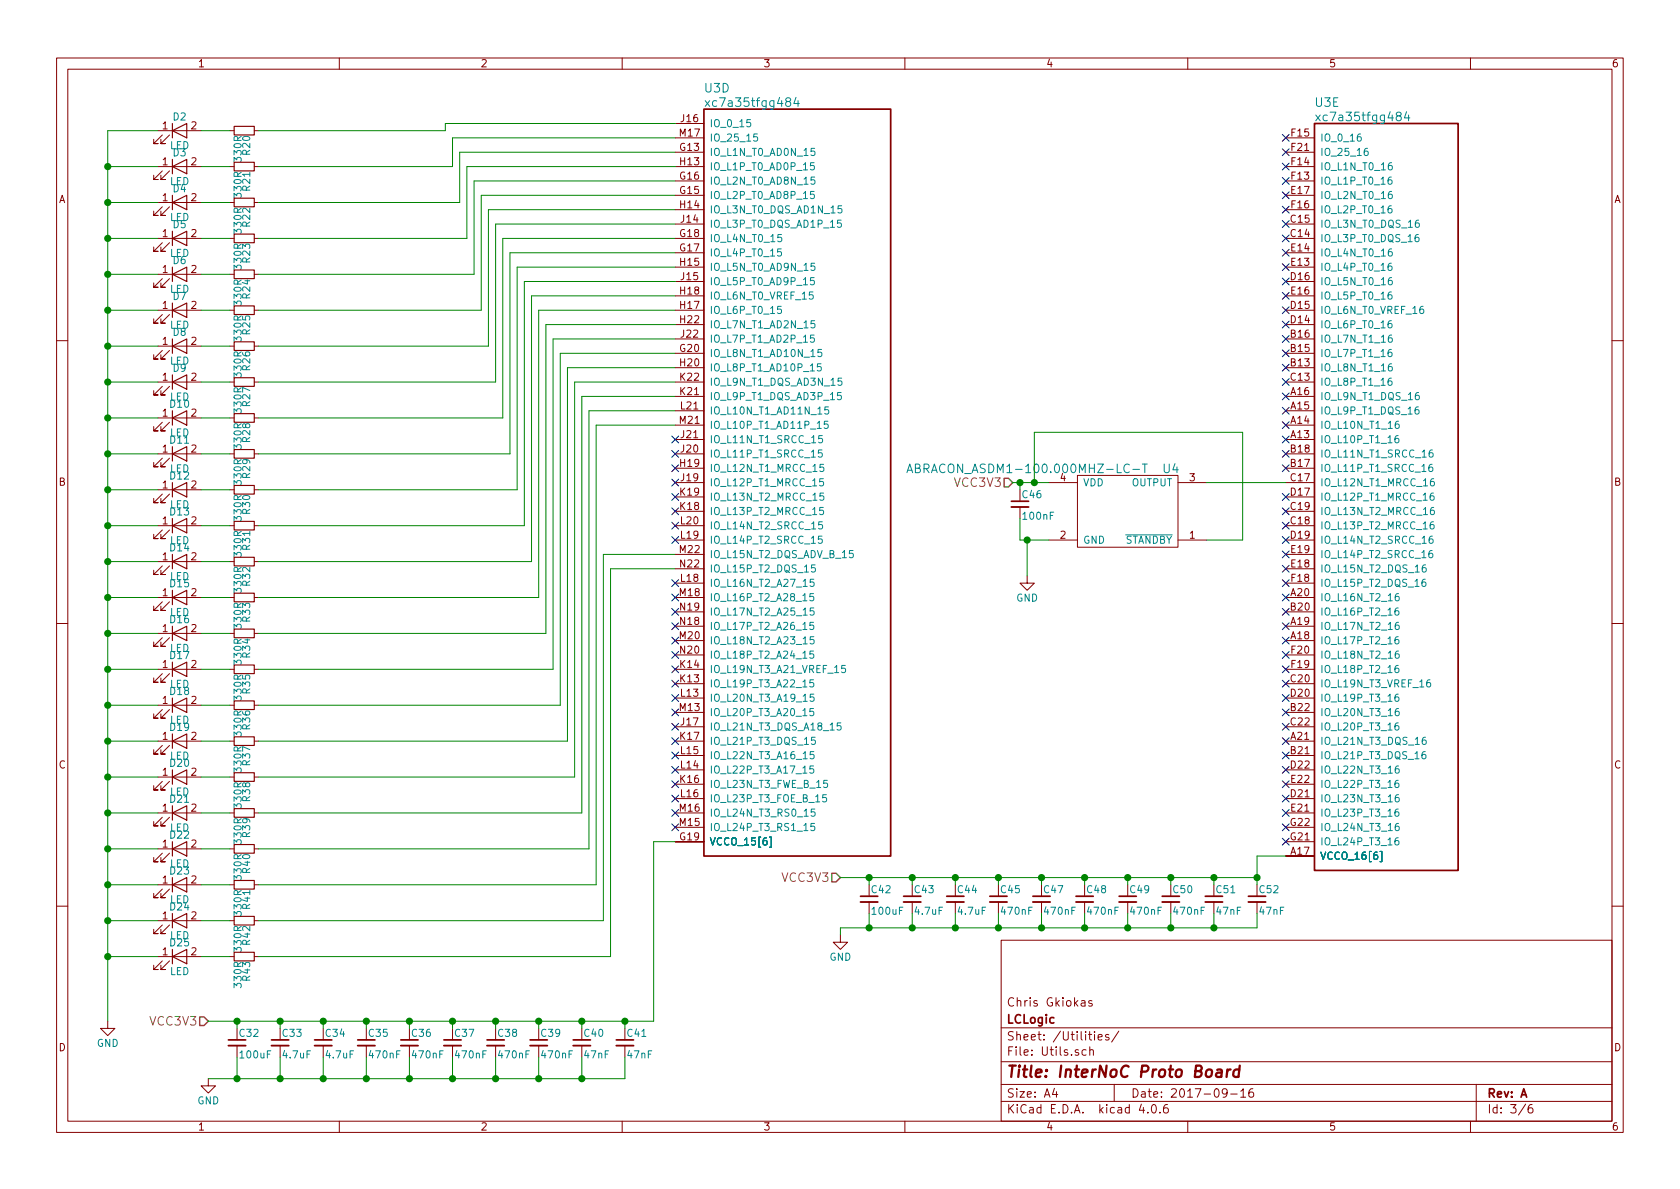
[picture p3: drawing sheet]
<svg xmlns="http://www.w3.org/2000/svg" width="297mm" height="210mm" viewBox="0 0 297 210" stroke-linecap="round" stroke-linejoin="round" font-family="sans-serif">
<g fill="none" stroke="#840000" stroke-width=".18">
<path d="M10 10.3h277v189.9h-277zM12 12.2h273v186.1h-273zM60 10.3v1.9M110 10.3v1.9M160 10.3v1.9M210 10.3v1.9M260 10.3v1.9M27.9 29.5h7.7M27.9 23.1h7.7M27.9 35.8h7.7M28.7 23.9l-1.5 1.5h.7h-.7v-.8M28.7 30.2l-1.5 1.5h.7h-.7v-.7"/>
<path d="M28.7 36.6l-1.5 1.5h.7h-.7v-.8M30 23.9l-1.6 1.5h.8h-.8v-.8M30 30.2l-1.6 1.5h.8h-.8v-.7M30 36.6l-1.6 1.5h.8h-.8v-.8M40.6 29.5h.8M40.6 23.1h.8M40.6 35.8h.8M45 29.5h.7M45 23.1h.7M45 35.8h.7M119.4 26.9h5.1M119.4 29.5h5.1"/>
<path d="M119.4 37.1h5.1M119.4 39.6h5.1M119.4 34.5h5.1M119.4 32h5.1M119.4 21.8h5.1M119.4 24.4h5.1M227.3 26.9h5.1M227.3 29.5h5.1M227.3 37.1h5.1M227.3 39.6h5.1M227.3 34.5h5.1M227.3 32h5.1"/>
<path d="M227.3 24.4h5.1M27.9 54.9h7.7M27.9 42.2h7.7M27.9 48.5h7.7M28.7 42.9l-1.5 1.5h.7h-.7v-.7M28.7 49.3l-1.5 1.5h.7h-.7v-.8M28.7 55.6l-1.5 1.5h.7h-.7v-.7M30 42.9l-1.6 1.5h.8h-.8v-.7M30 49.3l-1.6 1.5h.8h-.8v-.8M30 55.6l-1.6 1.5h.8h-.8v-.7M40.6 54.9h.8M40.6 42.2h.8"/>
<path d="M40.6 48.5h.8M45 54.9h.7M45 42.2h.7M45 48.5h.7M119.4 57.4h5.1M119.4 59.9h5.1M119.4 47.2h5.1M119.4 49.8h5.1M119.4 44.7h5.1M119.4 54.9h5.1M119.4 42.2h5.1M119.4 52.3h5.1"/>
<path d="M227.3 57.4h5.1M227.3 59.9h5.1M227.3 47.2h5.1M227.3 49.8h5.1M227.3 44.7h5.1M227.3 54.9h5.1M227.3 42.2h5.1M227.3 52.3h5.1M10 60.2h2M27.9 67.6h7.7M27.9 61.2h7.7M27.9 73.9h7.7"/>
<path d="M28.7 62l-1.5 1.5h.7h-.7v-.8M28.7 68.3l-1.5 1.5h.7h-.7v-.7M28.7 74.7l-1.5 1.5h.7h-.7v-.8M30 62l-1.6 1.5h.8h-.8v-.8M30 68.3l-1.6 1.5h.8h-.8v-.7M30 74.7l-1.6 1.5h.8h-.8v-.8M40.6 67.6h.8M40.6 61.2h.8M40.6 73.9h.8M45 67.6h.7M45 61.2h.7M45 73.9h.7"/>
<path d="M119.4 62.5h5.1M119.4 65h5.1M119.4 77.7h5.1M119.4 70.1h5.1M119.4 72.6h5.1M119.4 75.2h5.1M119.4 67.6h5.1M227.3 62.5h5.1M227.3 65h5.1M227.3 77.7h5.1M227.3 70.1h5.1M227.3 72.6h5.1"/>
<path d="M227.3 75.2h5.1M227.3 67.6h5.1M285 60.2h2M27.9 80.3h7.7M27.9 93h7.7M27.9 86.6h7.7M27.9 99.3h7.7M28.7 81l-1.5 1.5h.7h-.7v-.7M28.7 87.4l-1.5 1.5h.7h-.7v-.8M28.7 93.7l-1.5 1.5h.7h-.7v-.7M30 81l-1.6 1.5h.8h-.8v-.7M30 87.4l-1.6 1.5h.8h-.8v-.8"/>
<path d="M30 93.7l-1.6 1.5h.8h-.8v-.7M40.6 80.3h.8M40.6 93h.8M40.6 86.6h.8M40.6 99.3h.8M45 80.3h.7M45 93h.7M45 86.6h.7M45 99.3h.7M119.4 80.3h5.1M119.4 93h5.1M119.4 98h5.1"/>
<path d="M119.4 90.4h5.1M119.4 82.8h5.1M119.4 85.3h5.1M119.4 87.9h5.1M119.4 95.5h5.1M180.3 89.7v2M185.4 85.3h5.1M185.4 95.5h5.1M190.5 84.1h17.8v12.7h-17.8zM208.3 85.3h5.1M208.3 95.5h5.1M227.3 80.3h5.1"/>
<path d="M227.3 93h5.1M227.3 98h5.1M227.3 90.4h5.1M227.3 82.8h5.1M227.3 85.3h5.1M227.3 87.9h5.1M227.3 95.5h5.1M10 110.3h2M27.9 118.4h7.7M27.9 105.7h7.7M27.9 112h7.7M28.7 100.1l-1.5 1.5h.7h-.7v-.8"/>
<path d="M28.7 106.4l-1.5 1.5h.7h-.7v-.7M28.7 112.8l-1.5 1.5h.7h-.7v-.8M28.7 119.1l-1.5 1.5h.7h-.7v-.7M30 100.1l-1.6 1.5h.8h-.8v-.8M30 106.4l-1.6 1.5h.8h-.8v-.7M30 112.8l-1.6 1.5h.8h-.8v-.8M30 119.1l-1.6 1.5h.8h-.8v-.7M40.6 118.4h.8M40.6 105.7h.8M40.6 112h.8M45 118.4h.7M45 105.7h.7"/>
<path d="M45 112h.7M119.4 113.3h5.1M119.4 115.8h5.1M119.4 100.6h5.1M119.4 118.4h5.1M119.4 103.1h5.1M119.4 105.7h5.1M119.4 110.7h5.1M119.4 108.2h5.1M181.6 101.8v1.3h1.3l-1.3 1.3-1.3-1.3h1.3M227.3 113.3h5.1M227.3 115.8h5.1"/>
<path d="M227.3 100.6h5.1M227.3 118.4h5.1M227.3 103.1h5.1M227.3 105.7h5.1M227.3 110.7h5.1M227.3 108.2h5.1M285 110.3h2M27.9 131.1h7.7M27.9 124.7h7.7M27.9 137.4h7.7M28.7 125.5l-1.5 1.5h.7h-.7v-.8M28.7 131.8l-1.5 1.5h.7h-.7v-.7"/>
<path d="M28.7 138.2l-1.5 1.5h.7h-.7v-.8M30 125.5l-1.6 1.5h.8h-.8v-.8M30 131.8l-1.6 1.5h.8h-.8v-.7M30 138.2l-1.6 1.5h.8h-.8v-.8M40.6 131.1h.8M40.6 124.7h.8M40.6 137.4h.8M45 131.1h.7M45 124.7h.7M45 137.4h.7M119.4 120.9h5.1M119.4 123.4h5.1"/>
<path d="M119.4 126h5.1M119.4 136.1h5.1M119.4 133.6h5.1M119.4 138.7h5.1M119.4 128.5h5.1M119.4 131.1h5.1M227.3 120.9h5.1M227.3 123.4h5.1M227.3 126h5.1M227.3 136.1h5.1M227.3 133.6h5.1M227.3 138.7h5.1"/>
<path d="M227.3 128.5h5.1M227.3 131.1h5.1M27.9 143.8h7.7M27.9 150.1h7.7M27.9 156.5h7.7M28.7 144.5l-1.5 1.5h.7h-.7v-.7M28.7 150.9l-1.5 1.5h.7h-.7v-.8M28.7 157.2l-1.5 1.5h.7h-.7v-.7M30 144.5l-1.6 1.5h.8h-.8v-.7M30 150.9l-1.6 1.5h.8h-.8v-.8M30 157.2l-1.6 1.5h.8h-.8v-.7M40.6 143.8h.8"/>
<path d="M40.6 150.1h.8M40.6 156.5h.8M45 143.8h.7M45 150.1h.7M45 156.5h.7M119.4 148.8h5.1M119.4 146.3h5.1M119.4 141.2h5.1M119.4 143.8h5.1M153.7 159.5v2M161.3 159.5v2M168.9 159.5v2"/>
<path d="M176.5 159.5v2M184.1 159.5v2M191.8 159.5v2M199.4 159.5v2M207 159.5v2M214.6 159.5v2M222.2 159.5v2M227.3 148.8h5.1M227.3 146.3h5.1M227.3 141.2h5.1M227.3 143.8h5.1M227.3 151.4h5.1"/>
<path d="M10 160.2h2M27.9 162.8h7.7M27.9 169.2h7.7M28.7 163.6l-1.5 1.5h.7h-.7v-.8M28.7 169.9l-1.5 1.5h.7h-.7v-.7M30 163.6l-1.6 1.5h.8h-.8v-.8M30 169.9l-1.6 1.5h.8h-.8v-.7M40.6 162.8h.8M40.6 169.2h.8M45 162.8h.7M45 169.2h.7M148.6 165.3v1.3h1.3l-1.3 1.3-1.3-1.3h1.3"/>
<path d="M177 166.3h108v32h-108zM191.2 177h.6v.9M191.8 177.3l-.4 .1-.3 .2 .3 .3 .4-.1M193.1 177a.37 .37 0 0 0-.6 .1l.1 .3 .5 .1v.1l-.2 .3-.4-.1M285 160.2h2M19 180.6v1.3h1.3l-1.3 1.2-1.2-1.2h1.2M36.8 190.7v1.3h1.3l-1.3 1.3-1.2-1.3h1.2M41.9 184.9v2M49.5 184.9v2M57.1 184.9v2M60 198.3v1.9M64.8 184.9v2"/>
<path d="M72.4 184.9v2M80 184.9v2M87.6 184.9v2M95.2 184.9v2M102.9 184.9v2M110 198.3v1.9M110.5 184.9v2M160 198.3v1.9M177 194.8h108M177 191.8h108M177 187.8h108M177 181.8h108"/>
<path d="M186.4 192.5l-.3 1h.9M186.8 193v1M192 185.7l-.4-.1-.3 .3 .1 .6 .2 .1 .4-.1M192.7 185.7l.2-.1 .4 .1v.9M192.7 185.1v1.5M193.5 182.4v.2M193.5 182.9v1M194.2 183.4l.7-.1-.1-.3-.4-.1-.2 .2v.7h.6M196 183a.37 .37 0 0 0-.5 .1v.3l.5 .1 .1 .1-.2 .3-.4-.1M197 191.8v3M197.8 182.3l-1.3 2M201.8 195.2l-.4 1.1h1"/>
<path d="M202.9 196.7v.1M203.8 195.4l.1-.1a.81 .81 0 0 1 .6 .6 .81 .81 0 0 1-.3 .8l-.1 .1a.8 .8 0 0 1-.6-.6 .8 .8 0 0 1 .3-.8zM205.1 196.7v.1M206.4 195.3a.59 .59 0 0 0-.7 .7l.1 .7 .2 .1 .5-.1 .1-.5-.2-.2-.4-.1-.3 .3M210 198.3v1.9M217 193.2l-.3 .3h-.3l-.3-.3v-.4l.2-.2 .4-.1 .2 .2a1.19 1.19 0 0 1-.2 1.2l-.4 .1M217.6 193.5h1.1M219.4 193l.4-.5v1.5M219.4 194h.8M221.5 192.5a.59 .59 0 0 0-.7 .7l.1 .7 .2 .1 .5-.1 .1-.5-.2-.2-.4-.1-.3 .3M260 198.3v1.9M261 191.8v6.5"/>
<path d="M269.7 195.2l-1.2 2M270.9 195.3a.59 .59 0 0 0-.7 .7l.1 .7 .2 .1 .5-.1v-.5l-.1-.2-.4-.1-.3 .3"/>
</g>
<path d="M215.2 189.2h.8l-.1 1.2M216 189.6l-.7 .1a.4 .4 0 0 0-.3 .3 .4 .4 0 0 0 .2 .4l.7-.1M217 189.1l-.1 1.3M217.6 189.1a.54 .54 0 0 0-.6 .4M219.1 189.2a.7 .7 0 0 0-1 .3v.8l.3 .1 .6-.1M219.2 188.4l-.2 2" fill="none" stroke="#840000" stroke-width=".41"/>
<g fill="none" stroke="#840000" stroke-width=".3">
<path d="M124.5 19.3h33v132.1h-33zM232.4 21.8h25.4v132.1h-25.4zM178.8 88.6h3.1M152.1 158.5h3.1M159.8 158.5h3M167.4 158.5h3M175 158.5h3.1M182.6 158.5h3.1M190.2 158.5h3.1M197.9 158.5h3M205.5 158.5h3M213.1 158.5h3.1"/>
<path d="M220.7 158.5h3.1M40.4 183.9h3M48 183.9h3.1M55.6 183.9h3.1M63.2 183.9h3.1M70.9 183.9h3M78.5 183.9h3M86.1 183.9h3.1M93.7 183.9h3.1M101.3 183.9h3.1M109 183.9h3"/>
</g>
<g fill="none" stroke="#008484" stroke-width=".18">
<path d="M124.7 17.8l.8 1M125.5 17.8l-.8 1M140.7 17.2l-.3 1.1h.9M141.1 17.8v1M248.7 19.8l-.4 1h1M133.9 23.7h-.6l-.1 .6 .2-.1 .5 .1v.5l-.2 .2-.5-.2M143.9 28.8h-.6v.6l.2-.1 .4 .1v.5l-.1 .1-.5-.1M143.9 33.9h-.6v.5l.2-.1 .4 .1v.6l-.1 .1-.5-.1M144 26.2h-.6v.6l.2-.1 .4 .1v.6l-.1 .1-.5-.1M144 31.3h-.6v.6l.2-.1 .4 .1v.6l-.1 .1-.5-.1M148.7 38.9h-.6v.6l.1-.1 .5 .1v.6l-.2 .1-.4-.1M148.8 36.4h-.6v.6l.1-.1 .5 .1v.5l-.2 .2-.4-.2"/>
<path d="M232.6 20.3l.8 1.1M233.4 20.3l-.8 1.1M241.8 26.2a.47 .47 0 0 0-.6 .6l.1 .6 .4 .1 .2-.1v-.5l-.1-.1-.4-.1-.2 .2M246 31.3a.47 .47 0 0 0-.6 .5l.1 .7 .4 .1 .2-.1v-.5l-.1-.2h-.4l-.2 .2M246 36.4a.47 .47 0 0 0-.6 .5l.1 .7 .4 .1 .2-.2v-.4l-.1-.2h-.4l-.2 .2M246 28.8a.47 .47 0 0 0-.5 .5l.1 .7h.3l.2-.1 .1-.4-.2-.2h-.3l-.2 .2M246 33.9a.47 .47 0 0 0-.5 .5l.1 .6 .3 .1 .2-.1 .1-.4-.2-.2-.3-.1-.2 .3M249 20.3v1.1M250.8 38.9a.47 .47 0 0 0-.6 .6l.1 .6 .4 .1 .2-.1 .1-.5-.2-.1-.3-.1-.3 .2M138.1 44h-.6v.6l.1-.1 .5 .1v.6l-.2 .1-.4-.1M138.1 54.2h-.6v.6l.1-.1 .5 .1v.5l-.2 .1-.4-.1M138.2 41.5h-.6l-.1 .6 .2-.1 .5 .1v.5l-.2 .1-.5-.1"/>
<path d="M143.9 59.3h-.6v.5l.2-.1 .4 .1v.6l-.1 .1-.5-.1M143.9 49.1h-.6v.6l.2-.1 .4 .1v.5l-.1 .2-.5-.2M144 56.7h-.6v.6l.2-.1 .4 .1v.6l-.1 .1-.5-.1M144 46.6h-.6v.5l.2-.1 .4 .1v.6l-.1 .1-.5-.1M246 46.6a.47 .47 0 0 0-.6 .5l.1 .6 .4 .1 .2-.1v-.4l-.1-.2-.4-.1-.2 .3M246 56.7a.47 .47 0 0 0-.6 .5l.1 .7 .4 .1 .2-.1v-.5l-.1-.2h-.4l-.2 .2M246 51.6a.47 .47 0 0 0-.6 .6l.1 .6 .4 .1 .2-.1v-.5l-.1-.1-.4-.1-.2 .2M246 44a.47 .47 0 0 0-.5 .5l.1 .7 .3 .1 .2-.1 .1-.5-.2-.2h-.3l-.2 .2M246 59.3a.47 .47 0 0 0-.5 .5l.1 .6 .3 .1 .2-.1 .1-.4-.2-.2-.3-.1-.2 .3M246 49.1a.47 .47 0 0 0-.5 .5l.1 .7 .3 .1 .2-.2 .1-.4-.2-.2h-.3l-.2 .2M250.8 41.5a.47 .47 0 0 0-.6 .5l.1 .7h.4l.2-.1v-.4l-.1-.2h-.4l-.2 .2M145.2 64.3h-.6l-.1 .6 .2-.1 .5 .1v.6l-.2 .1-.5-.1"/>
<path d="M145.3 61.8h-.6l-.1 .6 .2-.1 .5 .1v.5l-.2 .2-.5-.2M145.3 79.6h-.6v.6l.2-.1 .4 .1v.5l-.1 .1-.5-.1M145.4 77h-.6l-.1 .6 .2-.1 .5 .1v.6l-.2 .1-.5-.1M146.4 74.5h-.6l-.1 .6 .2-.1 .5 .1v.5l-.2 .2-.5-.2M146.5 72h-.6l-.1 .5 .2-.1 .5 .1v.6l-.2 .1-.5-.1M148.7 69.4h-.6v.6l.1-.1 .5 .1v.6l-.2 .1-.4-.1M148.8 66.9h-.6v.6l.1-.1 .5 .1v.5l-.2 .1-.4-.1M246 66.9a.47 .47 0 0 0-.6 .5l.1 .7h.4l.2-.1v-.4l-.1-.2h-.4l-.2 .2M246 61.8a.47 .47 0 0 0-.6 .5l.1 .7 .4 .1 .2-.2v-.4l-.1-.2h-.4l-.2 .2M246 64.3a.47 .47 0 0 0-.5 .6l.1 .6 .3 .1 .2-.1 .1-.5-.2-.1-.3-.1-.2 .2M247.2 77a.47 .47 0 0 0-.6 .6l.1 .6 .4 .1 .2-.1v-.5l-.1-.1-.3-.1-.3 .2M247.3 74.5a.47 .47 0 0 0-.6 .5l.1 .7 .4 .1 .1-.2 .1-.4-.1-.2h-.4l-.2 .2"/>
<path d="M250.8 72a.47 .47 0 0 0-.6 .5l.1 .6 .4 .1 .2-.1v-.4l-.1-.2-.4-.1-.2 .3M250.8 69.4a.47 .47 0 0 0-.6 .5l.1 .7 .4 .1 .2-.1 .1-.5-.2-.2h-.3l-.3 .2M253.3 79.6a.47 .47 0 0 0-.6 .5l.1 .7h.4l.1-.1 .1-.4-.1-.2h-.4l-.2 .2M144.1 99.9h-.6v.6l.1-.1 .5 .1v.5l-.2 .2-.4-.2M145.3 94.8h-.6v.6l.2-.1 .4 .1v.6l-.1 .1-.5-.1M145.4 92.3h-.6l-.1 .6 .2-.1 .5 .1v.5l-.2 .1-.5-.1M145.6 89.7h-.6l-.1 .6 .2-.1 .5 .1v.6l-.2 .1-.5-.1M145.6 84.7h-.6l-.1 .5 .2-.1 .5 .1v.6l-.2 .1-.5-.1M145.6 82.1h-.6v.6l.1-.1 .5 .1v.6l-.2 .1-.4-.1M145.6 87.2h-.6v.6l.1-.1 .5 .1v.5l-.2 .2-.4-.2M150.8 97.4h-.6v.5l.1-.1 .5 .1v.6l-.2 .1-.4-.1M160.4 83.6l.5-1.5 .5 1.5"/>
<path d="M160.5 83.2h.7M161.8 82.8l.7-.1 .2-.2-.1-.3-.2-.1h-.6v1.5h.6l.3-.2v-.3l-.3-.3M199 94.6h8.3M200.3 83h1.2M202 82.1h.8M202.4 82.1v1.5M252 99.9a.47 .47 0 0 0-.5 .5l.1 .7 .3 .1 .2-.2 .1-.4-.2-.2h-.3l-.2 .2M253.2 82.1a.47 .47 0 0 0-.6 .5l.1 .7 .4 .1 .2-.1v-.5l-.1-.2h-.3l-.3 .2M253.2 97.4a.47 .47 0 0 0-.6 .5l.1 .6 .4 .1 .2-.1v-.4l-.1-.2-.3-.1-.3 .3M253.3 94.8a.47 .47 0 0 0-.6 .5l.1 .7 .4 .1 .1-.1 .1-.5-.1-.2h-.4l-.2 .2M253.4 87.2a.47 .47 0 0 0-.5 .5l.1 .7 .3 .1 .2-.2 .1-.4-.2-.2h-.3l-.2 .2M253.4 92.3a.47 .47 0 0 0-.5 .5l.1 .7h.3l.2-.1 .1-.4-.2-.2h-.3l-.2 .2"/>
<path d="M253.5 84.7a.47 .47 0 0 0-.6 .5l.1 .6 .4 .1 .2-.1v-.4l-.1-.2-.4-.1-.2 .3M253.5 89.7a.47 .47 0 0 0-.6 .6l.1 .6 .4 .1 .2-.1v-.5l-.1-.1-.4-.1-.2 .2M143.8 115.1h-.6v.6l.2-.1 .4 .1v.6l-.1 .1-.5-.1M143.8 105h-.6v.6l.2-.1 .4 .1v.5l-.1 .1-.5-.1M143.8 110.1h-.6v.5l.2-.1 .4 .1v.6l-.1 .1-.5-.1M143.9 112.6h-.6l-.1 .6 .2-.1 .5 .1v.5l-.2 .2-.5-.2M143.9 102.4h-.6l-.1 .6 .2-.1 .5 .1v.6l-.2 .1-.5-.1M143.9 107.5h-.6l-.1 .6 .2-.1 .5 .1v.6l-.2 .1-.5-.1M149.5 117.7h-.7v.6l.2-.1 .5 .1v.5l-.2 .1-.5-.1M247.2 107.5a.47 .47 0 0 0-.6 .5l.1 .7 .4 .1 .2-.1v-.5l-.1-.2h-.3l-.3 .2M247.2 112.6a.47 .47 0 0 0-.6 .5l.1 .7 .4 .1 .2-.2v-.4l-.1-.2h-.3l-.3 .2M247.2 117.7a.47 .47 0 0 0-.6 .5l.1 .7h.4l.2-.1v-.4l-.1-.2h-.3l-.3 .2"/>
<path d="M247.3 105a.47 .47 0 0 0-.6 .5l.1 .7h.4l.1-.1 .1-.4-.1-.2h-.4l-.2 .2M247.3 115.1a.47 .47 0 0 0-.6 .6l.1 .6 .4 .1 .1-.1 .1-.5-.1-.1-.4-.1-.2 .2M247.3 110.1a.47 .47 0 0 0-.6 .5l.1 .6 .4 .1 .1-.1 .1-.4-.1-.2-.4-.1-.2 .3M252 102.4a.47 .47 0 0 0-.6 .6l.1 .6 .4 .1 .2-.1v-.5l-.1-.1-.4-.1-.2 .2M143.8 120.2h-.6v.6l.2-.1 .4 .1v.6l-.1 .1-.5-.1M143.8 125.3h-.6v.6l.2-.1 .4 .1v.5l-.1 .2-.5-.2M143.8 135.5h-.6v.5l.2-.1 .4 .1v.6l-.1 .1-.5-.1M143.9 122.8h-.6l-.1 .5 .2-.1 .5 .1v.6l-.2 .1-.5-.1M143.9 132.9h-.6l-.1 .6 .2-.1 .5 .1v.6l-.2 .1-.5-.1M144.1 130.4h-.6v.6l.1-.1 .5 .1v.5l-.2 .1-.4-.1M146.3 138h-.6l-.1 .6 .2-.1 .5 .1v.5l-.2 .2-.5-.2M148.7 127.8h-.6l-.1 .6 .2-.1 .5 .1v.6l-.2 .1-.5-.1"/>
<path d="M247.2 122.8a.47 .47 0 0 0-.6 .5l.1 .6 .4 .1 .2-.1v-.4l-.1-.2-.3-.1-.3 .3M247.2 127.8a.47 .47 0 0 0-.6 .6l.1 .6 .4 .1 .2-.1v-.5l-.1-.1-.3-.1-.3 .2M247.2 138a.47 .47 0 0 0-.6 .5l.1 .7 .4 .1 .2-.2v-.4l-.1-.2h-.3l-.3 .2M247.3 125.3a.47 .47 0 0 0-.6 .5l.1 .7 .4 .1 .1-.2 .1-.4-.1-.2h-.4l-.2 .2M247.3 135.5a.47 .47 0 0 0-.6 .5l.1 .6 .4 .1 .1-.1 .1-.4-.1-.2-.4-.1-.2 .3M252 132.9a.47 .47 0 0 0-.6 .5l.1 .7 .4 .1 .2-.1v-.5l-.1-.2h-.4l-.2 .2M252 130.4a.47 .47 0 0 0-.5 .5l.1 .7h.3l.2-.1 .1-.4-.2-.2h-.3l-.2 .2M252.8 120.2a.47 .47 0 0 0-.6 .5l.1 .7 .4 .1 .2-.1 .1-.5-.2-.2h-.3l-.3 .2M136.1 148h.3v1.8h-.3M144 145.6h-.6v.6l.1-.1 .5 .1v.6l-.2 .1-.4-.1M144.1 143.1h-.6l-.1 .6 .2-.1 .5 .1v.5l-.2 .1-.5-.1M146.1 140.5h-.6l-.1 .6 .2-.1 .5 .1v.6l-.2 .1-.5-.1"/>
<path d="M244 150.6h.3v1.8h-.3M247.2 143.1a.47 .47 0 0 0-.6 .5l.1 .7h.4l.2-.1v-.4l-.1-.2h-.3l-.3 .2M247.2 148.2a.47 .47 0 0 0-.6 .5l.1 .6 .4 .1 .2-.1v-.4l-.1-.2-.3-.1-.3 .3M247.3 140.5a.47 .47 0 0 0-.6 .6l.1 .6 .4 .1 .1-.1 .1-.5-.1-.1-.4-.1-.2 .2M247.3 145.6a.47 .47 0 0 0-.6 .5l.1 .7 .4 .1 .1-.1 .1-.5-.1-.2h-.4l-.2 .2"/>
</g>
<g fill="none" stroke="#008400" stroke-width=".18">
<path d="M19 29.5h8.9M19 35.8h8.9M27.9 23.1h-8.9v157.5M35.6 23.1h5M35.6 29.5h5M35.6 35.8h5M119.4 21.8h-40.7v1.3h-33M119.4 24.4h-39.4v5.1h-34.3M119.4 29.5h-36.9v12.7h-36.8M119.4 26.9h-38.1v8.9h-35.6M119.4 32h-35.6v16.5h-38.1M119.4 34.5h-34.3v20.4h-39.4"/>
<path d="M119.4 37.1h-33v24.1h-40.7M119.4 39.6h-31.8v28h-41.9M19 42.2h8.9M19 48.5h8.9M19 54.9h8.9M35.6 42.2h5M35.6 48.5h5M35.6 54.9h5M119.4 42.2h-30.5v31.7h-43.2M119.4 54.9h-24.2v50.8h-49.5M119.4 44.7h-29.2v35.6h-44.5M119.4 47.2h-28v39.4h-45.7"/>
<path d="M119.4 49.8h-26.7v43.2h-47M119.4 52.3h-25.4v47h-48.3M119.4 57.4h-22.9v54.6h-50.8M119.4 59.9h-21.6v58.5h-52.1M19 61.2h8.9M19 67.6h8.9M19 73.9h8.9M35.6 61.2h5M35.6 67.6h5M35.6 73.9h5M119.4 67.6h-17.8v69.8h-55.9M119.4 62.5h-20.3v62.2h-53.4"/>
<path d="M119.4 65h-19.1v66.1h-54.6M119.4 70.1h-16.5v73.7h-57.2M119.4 72.6h-15.3v77.5h-58.4M119.4 75.2h-14v81.3h-59.7M19 80.3h8.9M19 86.6h8.9M19 93h8.9M19 99.3h8.9M35.6 80.3h5M35.6 86.6h5M35.6 93h5M35.6 99.3h5"/>
<path d="M119.4 98h-12.7v64.8h-61M179.1 85.3h6.3M180.3 91.7v3.8h5.1M180.3 85.3v1.3M181.6 95.5v6.3M182.9 85.3v-8.9h36.8v19.1h-6.3M213.4 85.3h13.9M19 105.7h8.9M19 112h8.9M19 118.4h8.9M35.6 105.7h5M35.6 112h5"/>
<path d="M35.6 118.4h5M119.4 100.6h-11.5v68.6h-62.2M19 124.7h8.9M19 131.1h8.9M19 137.4h8.9M35.6 124.7h5M35.6 131.1h5M35.6 137.4h5M19 143.8h8.9M19 150.1h8.9M19 156.5h8.9M35.6 143.8h5"/>
<path d="M35.6 150.1h5M35.6 156.5h5M119.4 148.8h-3.8v31.8h-78.8M148.6 155.2h73.6M153.7 155.2v1.3M161.3 155.2v1.3M168.9 155.2v1.3M176.5 155.2v1.3M184.1 155.2v1.3M191.8 155.2v1.3M199.4 155.2v1.3M207 155.2v1.3"/>
<path d="M214.6 155.2v1.3M227.3 151.4h-5.1v5.1M19 162.8h8.9M19 169.2h8.9M35.6 162.8h5M35.6 169.2h5M153.7 161.5v2.6M161.3 161.5v2.6M168.9 161.5v2.6M176.5 161.5v2.6M184.1 161.5v2.6M191.8 161.5v2.6"/>
<path d="M199.4 161.5v2.6M207 161.5v2.6M214.6 161.5v2.6M222.2 161.5v2.6h-73.6v1.2M41.9 180.6v1.3M41.9 186.9v3.8M49.5 180.6v1.3M49.5 186.9v3.8M57.1 180.6v1.3M57.1 186.9v3.8M64.8 180.6v1.3M64.8 186.9v3.8"/>
<path d="M72.4 180.6v1.3M72.4 186.9v3.8M80 180.6v1.3M80 186.9v3.8M87.6 180.6v1.3M87.6 186.9v3.8M95.2 180.6v1.3M95.2 186.9v3.8M102.9 180.6v1.3M102.9 186.9v3.8M110.5 180.6v1.3M110.5 186.9v3.8h-73.7"/>
</g>
<path d="M177.5 84.6h.8l.8 .7-.8 .8h-.8zM147.1 154.4h.7l.8 .8-.8 .8h-.7zM35.3 179.8h.8l.7 .8-.7 .8h-.8z" fill="none" stroke="#848400" stroke-width=".25"/>
<g fill="none" stroke="#840000" stroke-width=".33">
<path d="M178.8 89.7h3.1M152.1 159.5h3.1M159.8 159.5h3M167.4 159.5h3M175 159.5h3.1M182.6 159.5h3.1M190.2 159.5h3.1M197.9 159.5h3M205.5 159.5h3M213.1 159.5h3.1M220.7 159.5h3.1M40.4 184.9h3"/>
<path d="M48 184.9h3.1M55.6 184.9h3.1M63.2 184.9h3.1M70.9 184.9h3M78.5 184.9h3M86.1 184.9h3.1M93.7 184.9h3.1M101.3 184.9h3.1M109 184.9h3"/>
</g>
<g fill="#008400" stroke="#008400" stroke-width=".25">
<circle cx="180.3" cy="85.3" r=".51"/>
<circle cx="181.6" cy="95.5" r=".51"/>
<circle cx="182.9" cy="85.3" r=".51"/>
<circle cx="19" cy="169.2" r=".51"/>
<circle cx="19" cy="162.8" r=".51"/>
<circle cx="19" cy="156.5" r=".51"/>
<circle cx="19" cy="150.1" r=".51"/>
<circle cx="19" cy="143.8" r=".51"/>
<circle cx="19" cy="137.4" r=".51"/>
<circle cx="19" cy="131.1" r=".51"/>
<circle cx="19" cy="124.7" r=".51"/>
<circle cx="19" cy="118.4" r=".51"/>
<circle cx="19" cy="112" r=".51"/>
<circle cx="19" cy="105.7" r=".51"/>
<circle cx="19" cy="99.3" r=".51"/>
<circle cx="19" cy="93" r=".51"/>
<circle cx="19" cy="86.6" r=".51"/>
<circle cx="19" cy="80.3" r=".51"/>
<circle cx="19" cy="73.9" r=".51"/>
<circle cx="19" cy="67.6" r=".51"/>
<circle cx="19" cy="61.2" r=".51"/>
<circle cx="19" cy="54.9" r=".51"/>
<circle cx="19" cy="48.5" r=".51"/>
<circle cx="19" cy="42.2" r=".51"/>
<circle cx="19" cy="35.8" r=".51"/>
<circle cx="19" cy="29.5" r=".51"/>
<circle cx="41.9" cy="190.7" r=".51"/>
<circle cx="41.9" cy="180.6" r=".51"/>
<circle cx="49.5" cy="180.6" r=".51"/>
<circle cx="49.5" cy="190.7" r=".51"/>
<circle cx="57.2" cy="180.6" r=".51"/>
<circle cx="57.2" cy="190.7" r=".51"/>
<circle cx="64.8" cy="180.6" r=".51"/>
<circle cx="64.8" cy="190.7" r=".51"/>
<circle cx="72.4" cy="180.6" r=".51"/>
<circle cx="72.4" cy="190.7" r=".51"/>
<circle cx="80" cy="180.6" r=".51"/>
<circle cx="80" cy="190.7" r=".51"/>
<circle cx="87.6" cy="180.6" r=".51"/>
<circle cx="87.6" cy="190.7" r=".51"/>
<circle cx="95.3" cy="180.6" r=".51"/>
<circle cx="95.2" cy="190.7" r=".51"/>
<circle cx="102.9" cy="180.6" r=".51"/>
<circle cx="102.9" cy="190.7" r=".51"/>
<circle cx="110.5" cy="180.6" r=".51"/>
<circle cx="222.3" cy="155.2" r=".51"/>
<circle cx="153.7" cy="155.2" r=".51"/>
<circle cx="153.7" cy="164.1" r=".51"/>
<circle cx="161.3" cy="155.2" r=".51"/>
<circle cx="161.3" cy="164.1" r=".51"/>
<circle cx="168.9" cy="155.2" r=".51"/>
<circle cx="168.9" cy="164.1" r=".51"/>
<circle cx="176.5" cy="155.2" r=".51"/>
<circle cx="176.5" cy="164.1" r=".51"/>
<circle cx="184.2" cy="155.2" r=".51"/>
<circle cx="184.2" cy="164.1" r=".51"/>
<circle cx="191.8" cy="155.2" r=".51"/>
<circle cx="191.8" cy="164.1" r=".51"/>
<circle cx="199.4" cy="155.2" r=".51"/>
<circle cx="199.4" cy="164.1" r=".51"/>
<circle cx="207" cy="155.2" r=".51"/>
<circle cx="207" cy="164.1" r=".51"/>
<circle cx="214.6" cy="155.2" r=".51"/>
<circle cx="214.6" cy="164.1" r=".51"/>
</g>
<g fill="none" stroke="#840000" stroke-width=".2">
<path d="M30.5 23.1l2.5-1.3v2.6zM30.5 29.5l2.5-1.3v2.5zM30.5 35.8l2.5-1.3v2.6zM30.5 21.8v2.6M30.5 28.2v2.5M30.5 34.5v2.6M41.4 22.3h3.6v1.6h-3.6zM41.4 28.7h3.6v1.5h-3.6zM41.4 35h3.6v1.6h-3.6zM30.5 42.2l2.5-1.3v2.5zM30.5 48.5l2.5-1.3v2.6zM30.5 54.9l2.5-1.3v2.5z"/>
<path d="M30.5 40.9v2.5M30.5 47.2v2.6M30.5 53.6v2.5M30.5 59.9v2.6M41.4 41.4h3.6v1.5h-3.6zM41.4 47.7h3.6v1.6h-3.6zM41.4 54.1h3.6v1.5h-3.6zM30.5 61.2l2.5-1.3v2.6zM30.5 67.6l2.5-1.3v2.5zM30.5 73.9l2.5-1.3v2.6zM30.5 66.3v2.5M30.5 72.6v2.6"/>
<path d="M30.5 79v2.5M41.4 60.4h3.6v1.6h-3.6zM41.4 66.8h3.6v1.5h-3.6zM41.4 73.1h3.6v1.6h-3.6zM41.4 79.5h3.6v1.5h-3.6zM30.5 80.3l2.5-1.3v2.5zM30.5 86.6l2.5-1.3v2.6zM30.5 93l2.5-1.3v2.5zM30.5 99.3l2.5-1.3v2.6zM30.5 85.3v2.6M30.5 91.7v2.5M30.5 98v2.6"/>
<path d="M41.4 85.8h3.6v1.6h-3.6zM41.4 92.2h3.6v1.5h-3.6zM41.4 98.5h3.6v1.6h-3.6zM30.5 105.7l2.5-1.3v2.5zM30.5 112l2.5-1.3v2.6zM30.5 118.4l2.5-1.3v2.5zM30.5 104.4v2.5M30.5 110.7v2.6M30.5 117.1v2.5M41.4 104.9h3.6v1.5h-3.6zM41.4 111.2h3.6v1.6h-3.6zM41.4 117.6h3.6v1.5h-3.6z"/>
<path d="M30.5 124.7l2.5-1.3v2.6zM30.5 131.1l2.5-1.3v2.5zM30.5 137.4l2.5-1.3v2.6zM30.5 123.4v2.6M30.5 129.8v2.5M30.5 136.1v2.6M41.4 123.9h3.6v1.6h-3.6zM41.4 130.3h3.6v1.5h-3.6zM41.4 136.6h3.6v1.6h-3.6zM30.5 143.8l2.5-1.3v2.5zM30.5 150.1l2.5-1.3v2.6zM30.5 156.5l2.5-1.3v2.5z"/>
<path d="M30.5 142.5v2.5M30.5 148.8v2.6M30.5 155.2v2.5M41.4 143h3.6v1.5h-3.6zM41.4 149.3h3.6v1.6h-3.6zM41.4 155.7h3.6v1.5h-3.6zM30.5 162.8l2.5-1.3v2.6zM30.5 169.2l2.5-1.3v2.5zM30.5 161.5v2.6M30.5 167.9v2.5M41.4 162h3.6v1.6h-3.6zM41.4 168.4h3.6v1.5h-3.6z"/>
</g>
<g fill="none" stroke="#000084" stroke-width=".18">
<path d="M226.7 23.8l1.2 1.2M226.7 26.3l1.2 1.2M226.7 28.8l1.2 1.3M226.7 31.4l1.2 1.2M226.7 33.9l1.2 1.2M226.7 36.5l1.2 1.2M226.7 39l1.2 1.2M227.9 23.8l-1.2 1.2M227.9 26.3l-1.2 1.2M227.9 28.8l-1.2 1.3M227.9 31.4l-1.2 1.2M227.9 33.9l-1.2 1.2"/>
<path d="M227.9 36.5l-1.2 1.2M227.9 39l-1.2 1.2M226.7 41.5l1.2 1.3M226.7 44.1l1.2 1.2M226.7 46.6l1.2 1.2M226.7 49.2l1.2 1.2M226.7 51.7l1.2 1.2M226.7 54.2l1.2 1.3M226.7 56.8l1.2 1.2M226.7 59.3l1.2 1.2M227.9 41.5l-1.2 1.3M227.9 44.1l-1.2 1.2"/>
<path d="M227.9 46.6l-1.2 1.2M227.9 49.2l-1.2 1.2M227.9 51.7l-1.2 1.2M227.9 54.2l-1.2 1.3M227.9 56.8l-1.2 1.2M227.9 59.3l-1.2 1.2M118.8 77.1l1.2 1.2M118.8 79.6l1.2 1.3M120 77.1l-1.2 1.2M120 79.6l-1.2 1.3M226.7 61.9l1.2 1.2M226.7 64.4l1.2 1.2"/>
<path d="M226.7 66.9l1.2 1.3M226.7 69.5l1.2 1.2M226.7 72l1.2 1.2M226.7 74.6l1.2 1.2M226.7 77.1l1.2 1.2M226.7 79.6l1.2 1.3M227.9 61.9l-1.2 1.2M227.9 64.4l-1.2 1.2M227.9 66.9l-1.2 1.3M227.9 69.5l-1.2 1.2M227.9 72l-1.2 1.2M227.9 74.6l-1.2 1.2"/>
<path d="M227.9 77.1l-1.2 1.2M227.9 79.6l-1.2 1.3M118.8 82.2l1.2 1.2M118.8 84.7l1.2 1.2M118.8 87.3l1.2 1.2M118.8 89.8l1.2 1.2M118.8 92.3l1.2 1.3M118.8 94.9l1.2 1.2M120 82.2l-1.2 1.2M120 84.7l-1.2 1.2M120 87.3l-1.2 1.2M120 89.8l-1.2 1.2"/>
<path d="M120 92.3l-1.2 1.3M120 94.9l-1.2 1.2M226.7 82.2l1.2 1.2M226.7 87.3l1.2 1.2M226.7 89.8l1.2 1.2M226.7 92.3l1.2 1.3M226.7 94.9l1.2 1.2M226.7 97.4l1.2 1.2M226.7 100l1.2 1.2M227.9 82.2l-1.2 1.2M227.9 87.3l-1.2 1.2M227.9 89.8l-1.2 1.2"/>
<path d="M227.9 92.3l-1.2 1.3M227.9 94.9l-1.2 1.2M227.9 97.4l-1.2 1.2M227.9 100l-1.2 1.2M118.8 102.5l1.2 1.2M118.8 105l1.2 1.3M118.8 107.6l1.2 1.2M118.8 110.1l1.2 1.2M118.8 112.7l1.2 1.2M118.8 115.2l1.2 1.2M118.8 117.7l1.2 1.3M120 102.5l-1.2 1.2"/>
<path d="M120 105l-1.2 1.3M120 107.6l-1.2 1.2M120 110.1l-1.2 1.2M120 112.7l-1.2 1.2M120 115.2l-1.2 1.2M120 117.7l-1.2 1.3M226.7 102.5l1.2 1.2M226.7 105l1.2 1.3M226.7 107.6l1.2 1.2M226.7 110.1l1.2 1.2M226.7 112.7l1.2 1.2M226.7 115.2l1.2 1.2"/>
<path d="M226.7 117.7l1.2 1.3M227.9 102.5l-1.2 1.2M227.9 105l-1.2 1.3M227.9 107.6l-1.2 1.2M227.9 110.1l-1.2 1.2M227.9 112.7l-1.2 1.2M227.9 115.2l-1.2 1.2M227.9 117.7l-1.2 1.3M118.8 120.3l1.2 1.2M118.8 122.8l1.2 1.2M118.8 125.4l1.2 1.2M118.8 127.9l1.2 1.2"/>
<path d="M118.8 130.4l1.2 1.3M118.8 133l1.2 1.2M118.8 135.5l1.2 1.2M118.8 138.1l1.2 1.2M120 120.3l-1.2 1.2M120 122.8l-1.2 1.2M120 125.4l-1.2 1.2M120 127.9l-1.2 1.2M120 130.4l-1.2 1.3M120 133l-1.2 1.2M120 135.5l-1.2 1.2M120 138.1l-1.2 1.2"/>
<path d="M226.7 120.3l1.2 1.2M226.7 122.8l1.2 1.2M226.7 125.4l1.2 1.2M226.7 127.9l1.2 1.2M226.7 130.4l1.2 1.3M226.7 133l1.2 1.2M226.7 135.5l1.2 1.2M226.7 138.1l1.2 1.2M227.9 120.3l-1.2 1.2M227.9 122.8l-1.2 1.2M227.9 125.4l-1.2 1.2M227.9 127.9l-1.2 1.2"/>
<path d="M227.9 130.4l-1.2 1.3M227.9 133l-1.2 1.2M227.9 135.5l-1.2 1.2M227.9 138.1l-1.2 1.2M118.8 140.6l1.2 1.2M118.8 143.1l1.2 1.3M118.8 145.7l1.2 1.2M120 140.6l-1.2 1.2M120 143.1l-1.2 1.3M120 145.7l-1.2 1.2M226.7 140.6l1.2 1.2M226.7 143.1l1.2 1.3"/>
<path d="M226.7 145.7l1.2 1.2M226.7 148.2l1.2 1.2M227.9 140.6l-1.2 1.2M227.9 143.1l-1.2 1.3M227.9 145.7l-1.2 1.2M227.9 148.2l-1.2 1.2"/>
</g>
<text font-size="2.8" fill="#840000" x="178" y="190.5">Title: InterNoC Proto Board</text>
<g font-size="2.1" fill="#008484">
<text x="124.6" y="16.4">U3D</text>
<text x="125.7" y="18.9">xc7a35tfgg484</text>
<text x="232.6" y="18.9">U3E</text>
<text x="233.6" y="21.4">xc7a35tfgg484</text>
<text x="162.6" y="83.7">ABRACON_ASDM1-100.000MHZ-LC-T</text>
<text x="205.7" y="83.7">U4</text>
</g>
<g font-size="2.1" fill="#848400">
<text x="168.9" y="86.1">VCC3V3</text>
<text x="138.4" y="156">VCC3V3</text>
<text x="26.6" y="181.4">VCC3V3</text>
</g>
<g font-size="2.1" fill="#840000">
<text x="178" y="178">Chris Gkiokas</text>
<text x="178" y="184">Sheet: /Utilities/</text>
<text x="178" y="181">LCLogic</text>
<text x="178" y="186.7">File: Utils.sch</text>
<text x="178" y="196.9">KiCad E.D.A. kicad 4.0.6</text>
<text x="178" y="194.1">Size: A4</text>
<text x="200" y="194.1">Date: 2017-09-16</text>
<text x="263" y="194.1">Rev: A</text>
<text x="263" y="196.9">Id: 3/6</text>
</g>
<g font-size="1.8" fill="#840000">
<text x="35" y="11.9">1</text>
<text x="85" y="11.9">2</text>
<text x="135" y="11.9">3</text>
<text x="185" y="11.9">4</text>
<text x="235" y="11.9">5</text>
<text x="285" y="11.9">6</text>
<text x="28.7" y="22.9">1</text>
<text x="33.8" y="22.9">2</text>
<text x="120.4" y="21.6">J16</text>
<text x="28.7" y="29.2">1</text>
<text x="33.8" y="29.2">2</text>
<text x="120.2" y="24.1">M17</text>
<text x="120.2" y="26.7">G13</text>
<text x="120.3" y="29.2">H13</text>
<text x="228.3" y="26.7">F21</text>
<text x="228.3" y="29.2">F14</text>
<text x="228.3" y="24.1">F15</text>
<text x="10.4" y="35.9">A</text>
<text x="28.7" y="35.6">1</text>
<text x="33.8" y="35.6">2</text>
<text x="120.2" y="34.3">G15</text>
<text x="120.2" y="31.7">G16</text>
<text x="228.3" y="34.3">E17</text>
<text x="228.3" y="31.7">F13</text>
<text x="285.4" y="35.9">A</text>
<text x="28.7" y="41.9">1</text>
<text x="33.8" y="41.9">2</text>
<text x="120.2" y="41.9">G18</text>
<text x="120.3" y="36.8">H14</text>
<text x="120.4" y="39.4">J14</text>
<text x="228.2" y="41.9">C14</text>
<text x="228.2" y="39.4">C15</text>
<text x="228.3" y="36.8">F16</text>
<text x="120.2" y="44.4">G17</text>
<text x="120.3" y="47">H15</text>
<text x="228.3" y="47">E13</text>
<text x="228.3" y="44.4">E14</text>
<text x="28.7" y="48.3">1</text>
<text x="33.8" y="48.3">2</text>
<text x="120.3" y="52.1">H18</text>
<text x="120.4" y="49.5">J15</text>
<text x="228.2" y="49.5">D16</text>
<text x="228.3" y="52.1">E16</text>
<text x="28.7" y="54.6">1</text>
<text x="33.8" y="54.6">2</text>
<text x="120.3" y="57.1">H22</text>
<text x="120.3" y="54.6">H17</text>
<text x="120.4" y="59.7">J22</text>
<text x="228.2" y="57.1">D14</text>
<text x="228.2" y="54.6">D15</text>
<text x="228.2" y="59.7">B16</text>
<text x="28.7" y="61">1</text>
<text x="33.8" y="61">2</text>
<text x="120.2" y="62.2">G20</text>
<text x="120.3" y="64.8">H20</text>
<text x="228.2" y="64.8">B13</text>
<text x="228.2" y="62.2">B15</text>
<text x="28.7" y="67.3">1</text>
<text x="33.8" y="67.3">2</text>
<text x="120.3" y="69.8">K21</text>
<text x="120.3" y="67.3">K22</text>
<text x="228.2" y="67.3">C13</text>
<text x="228.2" y="69.8">A16</text>
<text x="28.7" y="73.7">1</text>
<text x="33.8" y="73.7">2</text>
<text x="120.2" y="74.9">M21</text>
<text x="120.4" y="72.4">L21</text>
<text x="120.4" y="77.5">J21</text>
<text x="228.2" y="77.5">A13</text>
<text x="228.2" y="74.9">A14</text>
<text x="228.2" y="72.4">A15</text>
<text x="28.7" y="80">1</text>
<text x="33.8" y="80">2</text>
<text x="120.3" y="82.5">H19</text>
<text x="120.4" y="80">J20</text>
<text x="228.2" y="82.5">B17</text>
<text x="228.2" y="80">B18</text>
<text x="10.4" y="85.9">B</text>
<text x="28.7" y="86.4">1</text>
<text x="33.8" y="86.4">2</text>
<text x="120.3" y="87.6">K19</text>
<text x="120.4" y="85.1">J19</text>
<text x="187.5" y="85.1">4</text>
<text x="210.3" y="85.1">3</text>
<text x="228.2" y="85.1">C17</text>
<text x="228.2" y="87.6">D17</text>
<text x="285.4" y="85.9">B</text>
<text x="28.7" y="92.7">1</text>
<text x="33.8" y="92.7">2</text>
<text x="120.3" y="90.2">K18</text>
<text x="120.4" y="92.7">L20</text>
<text x="120.4" y="95.2">L19</text>
<text x="187.5" y="95.2">2</text>
<text x="210.3" y="95.2">1</text>
<text x="228.2" y="92.7">C18</text>
<text x="228.2" y="90.2">C19</text>
<text x="228.2" y="95.2">D19</text>
<text x="28.7" y="99.1">1</text>
<text x="33.8" y="99.1">2</text>
<text x="120.2" y="97.8">M22</text>
<text x="120.3" y="100.3">N22</text>
<text x="228.3" y="100.3">E18</text>
<text x="228.3" y="97.8">E19</text>
<text x="28.7" y="105.4">1</text>
<text x="33.8" y="105.4">2</text>
<text x="120.2" y="105.4">M18</text>
<text x="120.3" y="107.9">N19</text>
<text x="120.4" y="102.9">L18</text>
<text x="228.2" y="105.4">A20</text>
<text x="228.2" y="107.9">B20</text>
<text x="228.3" y="102.9">F18</text>
<text x="28.7" y="111.8">1</text>
<text x="33.8" y="111.8">2</text>
<text x="120.2" y="113">M20</text>
<text x="120.3" y="110.5">N18</text>
<text x="228.2" y="113">A18</text>
<text x="228.2" y="110.5">A19</text>
<text x="28.7" y="118.1">1</text>
<text x="33.8" y="118.1">2</text>
<text x="120.3" y="115.6">N20</text>
<text x="120.3" y="118.1">K14</text>
<text x="228.3" y="115.6">F20</text>
<text x="228.3" y="118.1">F19</text>
<text x="28.7" y="124.5">1</text>
<text x="33.8" y="124.5">2</text>
<text x="120.2" y="125.7">M13</text>
<text x="120.3" y="120.6">K13</text>
<text x="120.4" y="123.2">L13</text>
<text x="228.2" y="120.6">C20</text>
<text x="228.2" y="123.2">D20</text>
<text x="228.2" y="125.7">B22</text>
<text x="28.7" y="130.8">1</text>
<text x="33.8" y="130.8">2</text>
<text x="120.3" y="130.8">K17</text>
<text x="120.4" y="128.3">J17</text>
<text x="228.2" y="130.8">A21</text>
<text x="228.2" y="128.3">C22</text>
<text x="10.4" y="135.9">C</text>
<text x="28.7" y="137.2">1</text>
<text x="33.8" y="137.2">2</text>
<text x="120.4" y="135.9">L14</text>
<text x="120.4" y="133.3">L15</text>
<text x="228.2" y="133.3">B21</text>
<text x="228.2" y="135.9">D22</text>
<text x="285.4" y="135.9">C</text>
<text x="28.7" y="143.5">1</text>
<text x="33.8" y="143.5">2</text>
<text x="120.2" y="143.5">M16</text>
<text x="120.3" y="138.4">K16</text>
<text x="120.4" y="141">L16</text>
<text x="228.2" y="141">D21</text>
<text x="228.3" y="143.5">E21</text>
<text x="228.3" y="138.4">E22</text>
<text x="28.7" y="149.9">1</text>
<text x="33.8" y="149.9">2</text>
<text x="120.2" y="146">M15</text>
<text x="120.2" y="148.6">G19</text>
<text x="228.2" y="148.6">G21</text>
<text x="228.2" y="146">G22</text>
<text x="228.2" y="151.1">A17</text>
<text x="28.7" y="156.2">1</text>
<text x="33.8" y="156.2">2</text>
<text x="28.7" y="162.6">1</text>
<text x="33.8" y="162.6">2</text>
<text x="28.7" y="168.9">1</text>
<text x="33.8" y="168.9">2</text>
<text x="10.4" y="185.9">D</text>
<text x="285.4" y="185.9">D</text>
<text x="35" y="199.9">1</text>
<text x="85" y="199.9">2</text>
<text x="135" y="199.9">3</text>
<text x="185" y="199.9">4</text>
<text x="235" y="199.9">5</text>
<text x="285" y="199.9">6</text>
</g>
<g font-size="1.8" fill="#008484">
<text x="30.6" y="21.3">D2</text>
<text x="125.5" y="22.5">IO_0_15</text>
<text x="30" y="26.4">LED</text>
<text x="30.6" y="27.6">D3</text>
<text x="42.7" y="28.4" transform="rotate(-90 42.7 28.4)">330R</text>
<text x="44.2" y="27.4" transform="rotate(-90 44.2 27.4)">R20</text>
<text x="125.5" y="27.6">IO_L1N_T0_AD0N_15</text>
<text x="125.5" y="25">IO_25_15</text>
<text x="233.4" y="27.6">IO_25_16</text>
<text x="233.4" y="25">IO_0_16</text>
<text x="30" y="32.7">LED</text>
<text x="30.6" y="34">D4</text>
<text x="42.7" y="34.8" transform="rotate(-90 42.7 34.8)">330R</text>
<text x="44.2" y="33.7" transform="rotate(-90 44.2 33.7)">R21</text>
<text x="125.5" y="30.1">IO_L1P_T0_AD0P_15</text>
<text x="125.5" y="35.2">IO_L2P_T0_AD8P_15</text>
<text x="125.5" y="32.6">IO_L2N_T0_AD8N_15</text>
<text x="233.4" y="32.6">IO_L1P_T0_16</text>
<text x="233.4" y="30.1">IO_L1N_T0_16</text>
<text x="233.4" y="35.2">IO_L2N_T0_16</text>
<text x="30" y="39.1">LED</text>
<text x="30.6" y="40.3">D5</text>
<text x="42.7" y="41.1" transform="rotate(-90 42.7 41.1)">330R</text>
<text x="44.2" y="40.1" transform="rotate(-90 44.2 40.1)">R22</text>
<text x="125.5" y="37.7">IO_L3N_T0_DQS_AD1N_15</text>
<text x="125.5" y="40.3">IO_L3P_T0_DQS_AD1P_15</text>
<text x="233.4" y="40.3">IO_L3N_T0_DQS_16</text>
<text x="233.4" y="37.7">IO_L2P_T0_16</text>
<text x="30" y="45.4">LED</text>
<text x="30.6" y="46.7">D6</text>
<text x="42.7" y="47.5" transform="rotate(-90 42.7 47.5)">330R</text>
<text x="44.2" y="46.4" transform="rotate(-90 44.2 46.4)">R23</text>
<text x="125.5" y="47.9">IO_L5N_T0_AD9N_15</text>
<text x="125.5" y="45.3">IO_L4P_T0_15</text>
<text x="125.5" y="42.8">IO_L4N_T0_15</text>
<text x="233.4" y="47.9">IO_L4P_T0_16</text>
<text x="233.4" y="42.8">IO_L3P_T0_DQS_16</text>
<text x="233.4" y="45.3">IO_L4N_T0_16</text>
<text x="30" y="51.8">LED</text>
<text x="30.6" y="53">D7</text>
<text x="42.7" y="53.8" transform="rotate(-90 42.7 53.8)">330R</text>
<text x="44.2" y="52.8" transform="rotate(-90 44.2 52.8)">R24</text>
<text x="125.5" y="50.4">IO_L5P_T0_AD9P_15</text>
<text x="125.5" y="53">IO_L6N_T0_VREF_15</text>
<text x="233.4" y="50.4">IO_L5N_T0_16</text>
<text x="233.4" y="53">IO_L5P_T0_16</text>
<text x="30" y="58.1">LED</text>
<text x="30.6" y="59.4">D8</text>
<text x="44.2" y="59.1" transform="rotate(-90 44.2 59.1)">R25</text>
<text x="125.5" y="58">IO_L7N_T1_AD2N_15</text>
<text x="125.5" y="55.5">IO_L6P_T0_15</text>
<text x="233.4" y="58">IO_L6P_T0_16</text>
<text x="233.4" y="55.5">IO_L6N_T0_VREF_16</text>
<text x="30" y="64.5">LED</text>
<text x="30.6" y="65.7">D9</text>
<text x="42.7" y="60.2" transform="rotate(-90 42.7 60.2)">330R</text>
<text x="44.2" y="65.5" transform="rotate(-90 44.2 65.5)">R26</text>
<text x="125.5" y="63.1">IO_L8N_T1_AD10N_15</text>
<text x="125.5" y="65.7">IO_L8P_T1_AD10P_15</text>
<text x="125.5" y="60.6">IO_L7P_T1_AD2P_15</text>
<text x="233.4" y="65.7">IO_L8N_T1_16</text>
<text x="233.4" y="63.1">IO_L7P_T1_16</text>
<text x="233.4" y="60.6">IO_L7N_T1_16</text>
<text x="30" y="70.8">LED</text>
<text x="42.7" y="66.5" transform="rotate(-90 42.7 66.5)">330R</text>
<text x="44.2" y="71.8" transform="rotate(-90 44.2 71.8)">R27</text>
<text x="125.5" y="70.7">IO_L9P_T1_DQS_AD3P_15</text>
<text x="125.5" y="68.2">IO_L9N_T1_DQS_AD3N_15</text>
<text x="233.4" y="68.2">IO_L8P_T1_16</text>
<text x="233.4" y="70.7">IO_L9N_T1_DQS_16</text>
<text x="30" y="77.2">LED</text>
<text x="30.1" y="72.1">D10</text>
<text x="42.7" y="72.9" transform="rotate(-90 42.7 72.9)">330R</text>
<text x="125.5" y="73.3">IO_L10N_T1_AD11N_15</text>
<text x="125.5" y="75.8">IO_L10P_T1_AD11P_15</text>
<text x="233.4" y="75.8">IO_L10N_T1_16</text>
<text x="233.4" y="73.3">IO_L9P_T1_DQS_16</text>
<text x="30" y="83.5">LED</text>
<text x="30.1" y="78.4">D11</text>
<text x="42.7" y="79.2" transform="rotate(-90 42.7 79.2)">330R</text>
<text x="44.2" y="78.2" transform="rotate(-90 44.2 78.2)">R28</text>
<text x="125.5" y="80.9">IO_L11P_T1_SRCC_15</text>
<text x="125.5" y="78.4">IO_L11N_T1_SRCC_15</text>
<text x="125.5" y="83.4">IO_L12N_T1_MRCC_15</text>
<text x="233.4" y="78.4">IO_L10P_T1_16</text>
<text x="233.4" y="83.4">IO_L11P_T1_SRCC_16</text>
<text x="233.4" y="80.9">IO_L11N_T1_SRCC_16</text>
<text x="30" y="89.9">LED</text>
<text x="30.1" y="84.8">D12</text>
<text x="42.7" y="85.6" transform="rotate(-90 42.7 85.6)">330R</text>
<text x="44.2" y="84.5" transform="rotate(-90 44.2 84.5)">R29</text>
<text x="125.5" y="86">IO_L12P_T1_MRCC_15</text>
<text x="125.5" y="88.5">IO_L13N_T2_MRCC_15</text>
<text x="180.8" y="88.1">C46</text>
<text x="191.5" y="86">VDD</text>
<text x="200" y="86">OUTPUT</text>
<text x="233.4" y="86">IO_L12N_T1_MRCC_16</text>
<text x="233.4" y="88.5">IO_L12P_T1_MRCC_16</text>
<text x="30.1" y="91.1">D13</text>
<text x="42.7" y="91.9" transform="rotate(-90 42.7 91.9)">330R</text>
<text x="44.2" y="90.9" transform="rotate(-90 44.2 90.9)">R30</text>
<text x="125.5" y="93.6">IO_L14N_T2_SRCC_15</text>
<text x="125.5" y="91.1">IO_L13P_T2_MRCC_15</text>
<text x="181" y="91.9">100nF</text>
<text x="233.4" y="93.6">IO_L13P_T2_MRCC_16</text>
<text x="233.4" y="91.1">IO_L13N_T2_MRCC_16</text>
<text x="30" y="96.2">LED</text>
<text x="30.1" y="97.5">D14</text>
<text x="42.7" y="98.3" transform="rotate(-90 42.7 98.3)">330R</text>
<text x="44.2" y="97.2" transform="rotate(-90 44.2 97.2)">R31</text>
<text x="125.5" y="98.7">IO_L15N_T2_DQS_ADV_B_15</text>
<text x="125.5" y="101.2">IO_L15P_T2_DQS_15</text>
<text x="125.5" y="96.1">IO_L14P_T2_SRCC_15</text>
<text x="191.5" y="96.1">GND</text>
<text x="198.7" y="96.1">STANDBY</text>
<text x="233.4" y="101.2">IO_L15N_T2_DQS_16</text>
<text x="233.4" y="96.1">IO_L14N_T2_SRCC_16</text>
<text x="233.4" y="98.7">IO_L14P_T2_SRCC_16</text>
<text x="30" y="102.6">LED</text>
<text x="30.1" y="103.8">D15</text>
<text x="42.7" y="104.6" transform="rotate(-90 42.7 104.6)">330R</text>
<text x="44.2" y="103.6" transform="rotate(-90 44.2 103.6)">R32</text>
<text x="125.5" y="103.8">IO_L16N_T2_A27_15</text>
<text x="125.5" y="106.3">IO_L16P_T2_A28_15</text>
<text x="179.7" y="106.4">GND</text>
<text x="233.4" y="106.3">IO_L16N_T2_16</text>
<text x="233.4" y="103.8">IO_L15P_T2_DQS_16</text>
<text x="30" y="108.9">LED</text>
<text x="30.1" y="110.2">D16</text>
<text x="42.7" y="111" transform="rotate(-90 42.7 111)">330R</text>
<text x="44.2" y="109.9" transform="rotate(-90 44.2 109.9)">R33</text>
<text x="125.5" y="113.9">IO_L18N_T2_A23_15</text>
<text x="125.5" y="111.4">IO_L17P_T2_A26_15</text>
<text x="125.5" y="108.8">IO_L17N_T2_A25_15</text>
<text x="233.4" y="108.8">IO_L16P_T2_16</text>
<text x="233.4" y="113.9">IO_L17P_T2_16</text>
<text x="233.4" y="111.4">IO_L17N_T2_16</text>
<text x="30" y="115.3">LED</text>
<text x="30.1" y="116.5">D17</text>
<text x="42.7" y="117.3" transform="rotate(-90 42.7 117.3)">330R</text>
<text x="44.2" y="116.3" transform="rotate(-90 44.2 116.3)">R34</text>
<text x="125.5" y="116.5">IO_L18P_T2_A24_15</text>
<text x="125.5" y="119">IO_L19N_T3_A21_VREF_15</text>
<text x="233.4" y="116.5">IO_L18N_T2_16</text>
<text x="233.4" y="119">IO_L18P_T2_16</text>
<text x="30" y="121.6">LED</text>
<text x="30.1" y="122.9">D18</text>
<text x="42.7" y="123.7" transform="rotate(-90 42.7 123.7)">330R</text>
<text x="44.2" y="122.6" transform="rotate(-90 44.2 122.6)">R35</text>
<text x="125.5" y="121.5">IO_L19P_T3_A22_15</text>
<text x="125.5" y="124.1">IO_L20N_T3_A19_15</text>
<text x="233.4" y="121.5">IO_L19N_T3_VREF_16</text>
<text x="233.4" y="124.1">IO_L19P_T3_16</text>
<text x="30" y="128">LED</text>
<text x="30.1" y="129.2">D19</text>
<text x="42.7" y="130" transform="rotate(-90 42.7 130)">330R</text>
<text x="44.2" y="129" transform="rotate(-90 44.2 129)">R36</text>
<text x="125.5" y="126.6">IO_L20P_T3_A20_15</text>
<text x="125.5" y="129.2">IO_L21N_T3_DQS_A18_15</text>
<text x="125.5" y="131.7">IO_L21P_T3_DQS_15</text>
<text x="233.4" y="131.7">IO_L21N_T3_DQS_16</text>
<text x="233.4" y="126.6">IO_L20N_T3_16</text>
<text x="233.4" y="129.2">IO_L20P_T3_16</text>
<text x="30" y="134.3">LED</text>
<text x="30.1" y="135.6">D20</text>
<text x="42.7" y="136.4" transform="rotate(-90 42.7 136.4)">330R</text>
<text x="44.2" y="135.3" transform="rotate(-90 44.2 135.3)">R37</text>
<text x="125.5" y="136.8">IO_L22P_T3_A17_15</text>
<text x="125.5" y="134.2">IO_L22N_T3_A16_15</text>
<text x="233.4" y="134.2">IO_L21P_T3_DQS_16</text>
<text x="233.4" y="136.8">IO_L22N_T3_16</text>
<text x="30" y="140.7">LED</text>
<text x="30.1" y="141.9">D21</text>
<text x="42.7" y="142.7" transform="rotate(-90 42.7 142.7)">330R</text>
<text x="44.2" y="141.7" transform="rotate(-90 44.2 141.7)">R38</text>
<text x="125.5" y="139.3">IO_L23N_T3_FWE_B_15</text>
<text x="125.5" y="141.9">IO_L23P_T3_FOE_B_15</text>
<text x="233.4" y="141.9">IO_L23N_T3_16</text>
<text x="233.4" y="139.3">IO_L22P_T3_16</text>
<text x="30" y="147">LED</text>
<text x="30.1" y="148.3">D22</text>
<text x="42.7" y="149.1" transform="rotate(-90 42.7 149.1)">330R</text>
<text x="44.2" y="148" transform="rotate(-90 44.2 148)">R39</text>
<text x="125.5" y="149.5">VCCO_15[6]</text>
<text x="125.5" y="146.9">IO_L24P_T3_RS1_15</text>
<text x="125.5" y="144.4">IO_L24N_T3_RS0_15</text>
<text x="233.4" y="144.4">IO_L23P_T3_16</text>
<text x="233.4" y="149.5">IO_L24P_T3_16</text>
<text x="233.4" y="146.9">IO_L24N_T3_16</text>
<text x="30" y="153.4">LED</text>
<text x="30.1" y="154.6">D23</text>
<text x="42.7" y="155.4" transform="rotate(-90 42.7 155.4)">330R</text>
<text x="44.2" y="154.4" transform="rotate(-90 44.2 154.4)">R40</text>
<text x="233.4" y="152">VCCO_16[6]</text>
<text x="30" y="159.7">LED</text>
<text x="30.1" y="161">D24</text>
<text x="42.7" y="161.8" transform="rotate(-90 42.7 161.8)">330R</text>
<text x="44.2" y="160.7" transform="rotate(-90 44.2 160.7)">R41</text>
<text x="154.2" y="157.9">C42</text>
<text x="154.3" y="161.7">100uF</text>
<text x="161.8" y="157.9">C43</text>
<text x="161.9" y="161.7">4.7uF</text>
<text x="169.4" y="157.9">C44</text>
<text x="169.5" y="161.7">4.7uF</text>
<text x="177" y="157.9">C45</text>
<text x="177.2" y="161.7">470nF</text>
<text x="184.6" y="157.9">C47</text>
<text x="184.8" y="161.7">470nF</text>
<text x="192.3" y="157.9">C48</text>
<text x="192.4" y="161.7">470nF</text>
<text x="199.9" y="157.9">C49</text>
<text x="200.1" y="161.7">470nF</text>
<text x="207.5" y="157.9">C50</text>
<text x="207.7" y="161.7">470nF</text>
<text x="215.1" y="157.9">C51</text>
<text x="215.2" y="161.7">47nF</text>
<text x="222.7" y="157.9">C52</text>
<text x="222.8" y="161.7">47nF</text>
<text x="30" y="166.1">LED</text>
<text x="30.1" y="167.3">D25</text>
<text x="44.2" y="167.1" transform="rotate(-90 44.2 167.1)">R42</text>
<text x="30" y="172.4">LED</text>
<text x="42.7" y="168.1" transform="rotate(-90 42.7 168.1)">330R</text>
<text x="44.2" y="173.4" transform="rotate(-90 44.2 173.4)">R43</text>
<text x="146.6" y="169.9">GND</text>
<text x="42.7" y="174.5" transform="rotate(-90 42.7 174.5)">330R</text>
<text x="17.1" y="185.1">GND</text>
<text x="42.4" y="183.3">C32</text>
<text x="50" y="183.3">C33</text>
<text x="57.6" y="183.3">C34</text>
<text x="65.3" y="183.3">C35</text>
<text x="72.9" y="183.3">C36</text>
<text x="80.5" y="183.3">C37</text>
<text x="88.1" y="183.3">C38</text>
<text x="95.7" y="183.3">C39</text>
<text x="103.4" y="183.3">C40</text>
<text x="111" y="183.3">C41</text>
<text x="42.6" y="187.1">100uF</text>
<text x="50.1" y="187.1">4.7uF</text>
<text x="57.7" y="187.1">4.7uF</text>
<text x="65.4" y="187.1">470nF</text>
<text x="73.1" y="187.1">470nF</text>
<text x="80.7" y="187.1">470nF</text>
<text x="88.3" y="187.1">470nF</text>
<text x="95.9" y="187.1">470nF</text>
<text x="103.4" y="187.1">47nF</text>
<text x="111" y="187.1">47nF</text>
<text x="34.9" y="195.3">GND</text>
</g>
</svg>
